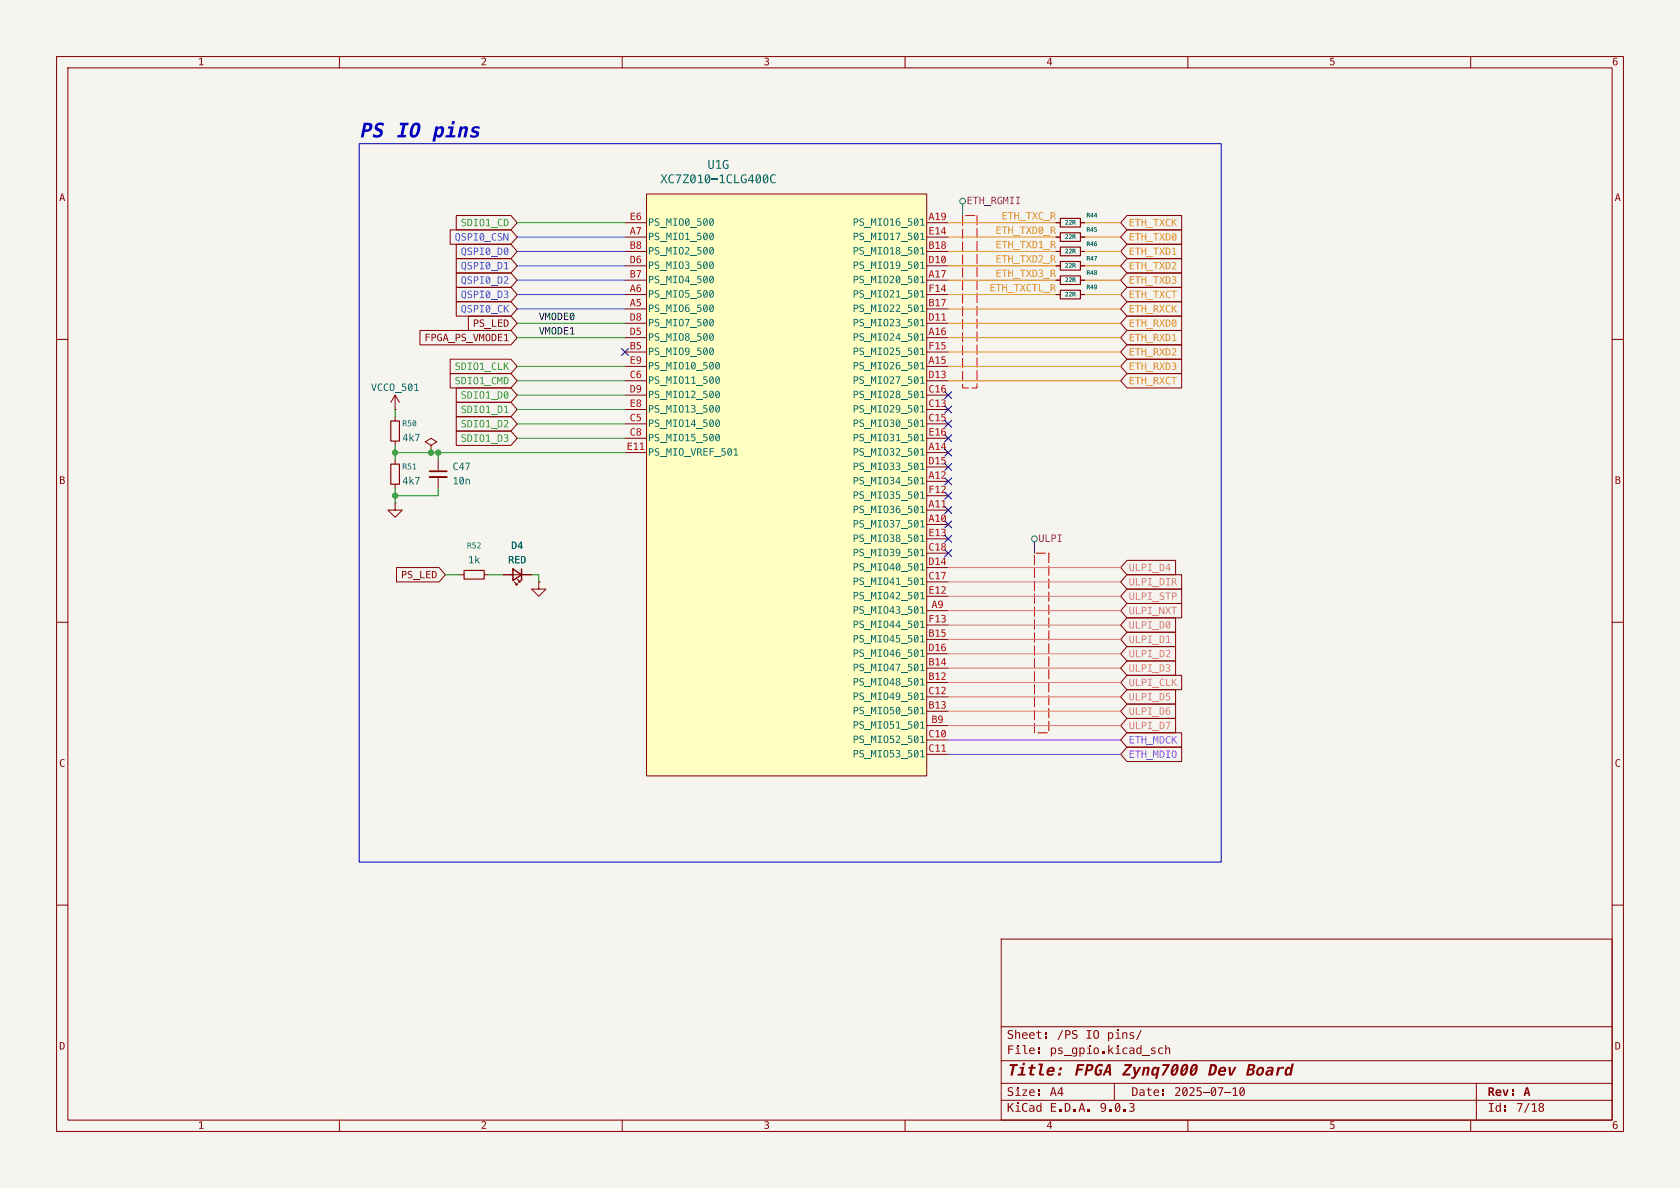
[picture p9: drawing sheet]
<svg xmlns="http://www.w3.org/2000/svg" width="297mm" height="210mm" viewBox="0 0 297 210" stroke-linecap="round" stroke-linejoin="round" font-family="sans-serif">
<path d="M0 0h297v210h-297z" fill="#f5f4ef" stroke="#f5f4ef" stroke-width=".18"/>
<g fill="none" stroke="#840000" stroke-width=".18">
<path d="M10 10h277v190h-277zM12 12h273v186h-273zM60 10v2M110 10v2M160 10v2M210 10v2M260 10v2M10 60h2M285 60h2M10 110h2M285 110h2M10 160h2"/>
<path d="M177 166h108v32h-108zM285 160h2M60 198v2M110 198v2M160 198v2M210 198v2M260 198v2"/>
</g>
<g fill="#840000">
<path d="M205.5 192.6h.3v.4h-.3z"/>
<path d="M205.5 193.4h.3v.3h-.3z"/>
<path d="M219.3 192.3l.1-.1a.56 .56 0 0 1 .6 .2 .56 .56 0 0 1 .1 .6 .53 .53 0 0 1-.2 .7 .53 .53 0 0 1-.7-.1v-.2h.2a.29 .29 0 0 0 .4 .1 .29 .29 0 0 0 .1-.4l-.1-.4-.4 .7h-.2l-.1-.4h.2v.2l.5-.7a.29 .29 0 0 0-.4-.1 .29 .29 0 0 0-.1 .4v.2h-.2z"/>
</g>
<path d="M177 194.5h108" fill="none" stroke="#840000" stroke-width=".18"/>
<g fill="#840000">
<path d="M192.3 196.1h.4v.4h-.4z"/>
<path d="M199.7 195h.2a.41 .41 0 0 1 .6 .1 .41 .41 0 0 1-.2 .6 .47 .47 0 0 1 .2 .7 .47 .47 0 0 1-.7 .1h-.2v-.2l.2 .1a.34 .34 0 0 0 .6-.3 .34 .34 0 0 0-.5-.3v-.2a.29 .29 0 0 0 .4 0 .29 .29 0 0 0 0-.4 .29 .29 0 0 0-.4 0h-.2z"/>
</g>
<path d="M177 191.5h108" fill="none" stroke="#840000" stroke-width=".18"/>
<g fill="#840000">
<path d="M183.5 192.6h.3v.4h-.3z"/>
<path d="M183.5 193.4h.3v.3h-.3z"/>
<path d="M266 195.4h.3v.4h-.3z"/>
<path d="M266 196.2h.3v.3h-.3z"/>
<path d="M272.1 195.1a.43 .43 0 0 1 .7 0 .43 .43 0 0 1-.1 .6 .47 .47 0 0 1 0 .9 .47 .47 0 0 1-.7-.5h.2a.3 .3 0 0 0 .4 .2 .3 .3 0 0 0 .1-.4 .3 .3 0 0 0-.5 .1l-.2 .1 .1-.2 .2-.2-.3-.3h.2a.26 .26 0 0 0 .4 .2 .26 .26 0 0 0 0-.4 .26 .26 0 0 0-.4 .1l-.2 .1z"/>
</g>
<path d="M177 187.5h108" fill="none" stroke="#840000" stroke-width=".18"/>
<g fill="#840000">
<path d="M180.8 187.9h.4l-.1 .4h-.4z"/>
<path d="M185.3 188.8a.64 .64 0 0 1 .9-.2 .64 .64 0 0 1 .2 .9h-1a.37 .37 0 0 0 .2 .4 .37 .37 0 0 0 .4-.1l.3-.1-.1 .4h-.1a.69 .69 0 0 1-.9 0 .69 .69 0 0 1-.1-.9h1a.31 .31 0 0 0-.3-.3 .31 .31 0 0 0-.3 .3h-.4z"/>
<path d="M187.3 188.7h.5l-.1 .5h-.5z"/>
<path d="M187.1 189.6h.5l-.1 .5h-.5z"/>
<path d="M182.1 185.3a.5 .5 0 0 1 .6-.1 .5 .5 0 0 1 .2 .6h-.8a.43 .43 0 0 0 .3 .4 .43 .43 0 0 0 .5-.1v.2l-.4 .1a.56 .56 0 0 1-.6-.8h.9a.31 .31 0 0 0-.4-.3 .31 .31 0 0 0-.3 .3h-.2z"/>
<path d="M183.5 185.2h.3v.4h-.3z"/>
<path d="M183.5 186h.3v.3h-.3z"/>
<path d="M203.6 185.2h.7v.2h-.6l.1 .2a.42 .42 0 0 1 .5 .3 .42 .42 0 0 1-.3 .5 .42 .42 0 0 1-.5-.3h.6v-.1l-.2-.2a.33 .33 0 0 1-.4-.2 .33 .33 0 0 1 .1-.4z"/>
<path d="M204.9 185.3l.1-.1a.38 .38 0 0 1 .6 .2 .42 .42 0 0 0-.6 .1 .42 .42 0 0 0 0 .5 .42 .42 0 0 0 .6 .1 .39 .39 0 0 1-.7 .2 .69 .69 0 0 1 0-1z"/>
<path d="M206 184.7h.2v.7l.2-.2a.36 .36 0 0 1 .5 .4v.7h-.2v-.7a.26 .26 0 0 0-.3-.3 .26 .26 0 0 0-.2 .4v.6h-.2z"/>
</g>
<path d="M177 181.5h108" fill="none" stroke="#840000" stroke-width=".18"/>
<g fill="#840000">
<path d="M184.8 182.5h.3v.4h-.3z"/>
<path d="M184.8 183.3h.3v.3h-.3z"/>
<path d="M201.7 182.1h.1l-.8 1.7h-.2z"/>
</g>
<g fill="none" stroke="#840000" stroke-width=".18">
<path d="M69.8 72.4h.1M69.8 69.9l-.7 1.2M69.8 69.9l.8 1.2M69.8 69.9v2.5M81.3 101.6h.7M85.6 101.6h.8M88.9 101.6h5.1M90.9 102.9l.5 .5h-.2h.2v-.3M91.4 102.4l.5 .5h-.2h.2v-.3M95.2 102.9v1.2h1.3l-1.3 1.3-1.2-1.3h1.2M95.2 102.9h.1M197 191.5v3"/>
<path d="M261 191.5v6.5"/>
</g>
<path d="M82 100.8h3.6v1.6h-3.6z" fill="none" stroke="#840000" stroke-width=".2"/>
<path d="M90.7 100.6l1.5 1-1.5 1zM92.2 100.6v2" fill="none" stroke="#840000" stroke-width=".25"/>
<path d="M114.3 34.3h49.5v102.9h-49.5z" fill="#ffffc2"/>
<g fill="none" stroke="#840000" stroke-width=".18">
<path d="M110.5 39.4h3.8M114.3 34.3h49.5v102.9h-49.5zM163.8 39.4h3.8M191 39.4h.8M80.7 53.3h9.6l1.1 1.3-1.1 1.3h-9.6zM80.7 45.7h9.6l1.1 1.3-1.1 1.3h-9.6zM110.5 41.9h3.8M110.5 44.5h3.8M110.5 47h3.8M110.5 49.5h3.8M110.5 52.1h3.8M110.5 54.6h3.8"/>
<path d="M110.5 57.2h3.8M110.5 59.7h3.8M163.8 41.9h3.8M163.8 44.5h3.8M163.8 47h3.8M163.8 49.5h3.8M163.8 52.1h3.8M163.8 54.6h3.8M163.8 57.2h3.8M163.8 59.7h3.8M191 41.9h.8M191 44.5h.8"/>
<path d="M191 47h.8M191 49.5h.8M191 52.1h.8M69.8 73.7v.7M69.8 78v.7M76.2 78.7l1-.6-1-.6-1 .6 1 .6v1.3M110.5 62.2h3.8M110.5 64.8h3.8M110.5 67.3h3.8M110.5 69.9h3.8M110.5 72.4h3.8M110.5 74.9h3.8"/>
<path d="M110.5 77.5h3.8M163.8 62.2h3.8M163.8 64.8h3.8M163.8 67.3h3.8M163.8 69.9h3.8M163.8 72.4h3.8M163.8 74.9h3.8M163.8 77.5h3.8M69.8 88.9v1.3h1.3l-1.3 1.2-1.2-1.2h1.2M69.8 88.9h.1M69.8 81.3v.7M69.8 85.6v.8"/>
<path d="M76.2 80h.1M77.5 81.3v2M77.5 84.3v2.1M110.5 80h3.8M163.8 80h3.8M163.8 82.6h3.8M163.8 85.1h3.8M163.8 87.6h3.8M163.8 90.2h3.8M163.8 92.7h3.8M163.8 95.3h3.8M163.8 97.8h3.8"/>
<path d="M163.8 100.3h3.8M163.8 102.9h3.8M163.8 105.4h3.8M163.8 108h3.8M163.8 110.5h3.8M163.8 113h3.8M163.8 115.6h3.8M163.8 118.1h3.8M163.8 120.7h3.8M163.8 123.2h3.8M163.8 125.7h3.8M163.8 128.3h3.8"/>
<path d="M163.8 130.8h3.8M163.8 133.4h3.8M199.2 132.1h9.7v2.5h-9.7l-1.1-1.2z"/>
</g>
<path d="M187.5 38.6h3.5v1.5h-3.5zM187.5 41.1h3.5v1.6h-3.5zM187.5 48.8h3.5v1.5h-3.5zM187.5 51.3h3.5v1.5h-3.5zM187.5 46.2h3.5v1.6h-3.5zM187.5 43.7h3.5v1.5h-3.5zM69.1 74.4h1.5v3.6h-1.5zM69.1 82h1.5v3.6h-1.5z" fill="none" stroke="#840000" stroke-width=".2"/>
<path d="M75.9 83.3h3.1" fill="none" stroke="#840000" stroke-width=".3"/>
<path d="M75.9 84.3h3.1" fill="none" stroke="#840000" stroke-width=".33"/>
<g fill="none" stroke="#484848" stroke-width=".18">
<path d="M170.2 36.1v2M182.9 95.8v2"/>
<circle cx="170.2" cy="35.6" r=".51"/>
<circle cx="182.9" cy="95.3" r=".51"/>
</g>
<path d="M172.7 38.1v30.5h-2.5v-30.5h2.5M185.4 97.8v31.7h-2.5v-31.7h2.5" fill="none" stroke="#f00" stroke-width=".18" stroke-dasharray="1.7 .6"/>
<path d="M207.2 102.2h.3a.35 .35 0 0 1 .4 .2 .35 .35 0 0 1-.2 .5l.4 .6h-.2l-.2-.5-.2-.1h-.2v.6h-.1v-.7h.3a.23 .23 0 0 0 .3-.2 .23 .23 0 0 0-.3-.3h-.2v.5h-.1z" fill="#dd7878"/>
<g fill="none" stroke="#840000" stroke-width=".18">
<path d="M80.7 38.1h9.6l1.1 1.3-1.1 1.2h-9.6zM199.2 38.1h9.7v2.5h-9.7l-1.1-1.2zM74.2 58.4h16.1l1.1 1.3-1.1 1.3h-16.1zM79.6 40.6h10.7l1.1 1.3-1.1 1.3h-10.7zM80.7 43.2h9.6l1.1 1.3-1.1 1.2h-9.6zM80.7 48.3h9.6l1.1 1.2-1.1 1.3h-9.6zM80.7 50.8h9.6l1.1 1.3-1.1 1.2h-9.6zM82.8 55.9h7.5l1.1 1.3-1.1 1.2h-7.5zM199.2 58.4h9.7v2.6h-9.7l-1.1-1.3zM199.2 55.9h9.7v2.5h-9.7l-1.1-1.2zM199.2 53.3h9.7v2.6h-9.7l-1.1-1.3zM199.2 50.8h9.7v2.5h-9.7l-1.1-1.2z"/>
<path d="M199.2 48.3h9.7v2.5h-9.7l-1.1-1.3zM199.2 40.6h9.7v2.6h-9.7l-1.1-1.3zM199.2 45.7h9.7v2.6h-9.7l-1.1-1.3zM199.2 43.2h9.7v2.5h-9.7l-1.1-1.2zM79.6 66h10.7l1.1 1.3-1.1 1.3h-10.7zM79.6 63.5h10.7l1.1 1.3-1.1 1.2h-10.7zM80.7 71.1h9.6l1.1 1.3-1.1 1.3h-9.6zM80.7 73.7h9.6l1.1 1.2-1.1 1.3h-9.6zM80.7 76.2h9.6l1.1 1.3-1.1 1.2h-9.6zM80.7 68.6h9.6l1.1 1.3-1.1 1.2h-9.6zM199.2 61h9.7v2.5h-9.7l-1.1-1.3zM199.2 66h9.7v2.6h-9.7l-1.1-1.3z"/>
<path d="M199.2 63.5h9.7v2.5h-9.7l-1.1-1.2zM199.2 99.1h8.6v2.5h-8.6l-1.1-1.3zM70.1 100.3h7.5l1.1 1.3-1.1 1.3h-7.5zM199.2 101.6h9.7v2.5h-9.7l-1.1-1.2zM199.2 109.2h8.6v2.6h-8.6l-1.1-1.3zM199.2 106.7h9.7v2.5h-9.7l-1.1-1.2zM199.2 114.3h8.6v2.5h-8.6l-1.1-1.2zM199.2 111.8h8.6v2.5h-8.6l-1.1-1.3zM199.2 116.8h8.6v2.6h-8.6l-1.1-1.3zM199.2 104.1h9.7v2.6h-9.7l-1.1-1.3zM199.2 119.4h9.7v2.5h-9.7l-1.1-1.2zM199.2 121.9h8.6v2.6h-8.6l-1.1-1.3z"/>
<path d="M199.2 127h8.6v2.5h-8.6l-1.1-1.2zM199.2 124.5h8.6v2.5h-8.6l-1.1-1.3zM199.2 129.5h9.7v2.6h-9.7l-1.1-1.3z"/>
</g>
<path d="M91.4 57.2h19.1M91.4 59.7h19.1M69.8 72.4v1.3M69.8 78.7v2.6M69.8 80h40.7M69.8 86.4v2.5M77.5 80v1.3M77.5 86.4v1.2h-7.7M78.7 101.6h2.6M86.4 101.6h2.5M94 101.6h1.2v1.3" fill="none" stroke="#009600" stroke-width=".18"/>
<g fill="none" stroke="#df8e1d" stroke-width=".18">
<path d="M167.6 39.4h19.1M191.8 39.4h6.3M167.6 44.5h19.1M167.6 52.1h19.1M167.6 41.9h19.1M167.6 49.5h19.1M167.6 47h19.1M167.6 59.7h30.5M167.6 54.6h30.5M167.6 57.2h30.5M191.8 44.5h6.3M191.8 52.1h6.3"/>
<path d="M191.8 41.9h6.3M191.8 49.5h6.3M191.8 47h6.3M167.6 67.3h30.5M167.6 64.8h30.5M167.6 62.2h30.5"/>
</g>
<path d="M167.6 100.3h30.5M167.6 118.1h30.5M167.6 115.6h30.5M167.6 108h30.5M167.6 105.4h30.5M167.6 113h30.5M167.6 102.9h30.5M167.6 110.5h30.5M167.6 120.7h30.5M167.6 128.3h30.5M167.6 125.7h30.5M167.6 123.2h30.5" fill="none" stroke="#dd7878" stroke-width=".18"/>
<path d="M91.4 41.9h19.1M91.4 54.6h19.1M91.4 49.5h19.1M91.4 52.1h19.1M91.4 47h19.1M91.4 44.5h19.1" fill="none" stroke="#1e66f5" stroke-width=".18"/>
<path d="M91.4 39.4h19.1M91.4 69.9h19.1M91.4 67.3h19.1M91.4 64.8h19.1M91.4 74.9h19.1M91.4 77.5h19.1M91.4 72.4h19.1" fill="none" stroke="#40a02b" stroke-width=".18"/>
<path d="M167.6 130.8h30.5M167.6 133.4h30.5" fill="none" stroke="#8839ef" stroke-width=".18"/>
<g fill="none" stroke="#000084" stroke-width=".18">
<path d="M109.9 61.6l1.2 1.2M111.1 61.6l-1.2 1.2M167 79.4l1.2 1.2M167 71.8l1.2 1.2M167 74.3l1.2 1.2M167 69.2l1.2 1.3M167 76.9l1.2 1.2M168.2 79.4l-1.2 1.2M168.2 71.8l-1.2 1.2M168.2 74.3l-1.2 1.2M168.2 69.2l-1.2 1.3M168.2 76.9l-1.2 1.2"/>
<path d="M167 89.6l1.2 1.2M167 92.1l1.2 1.2M167 97.2l1.2 1.2M167 94.6l1.2 1.3M167 87l1.2 1.2M167 81.9l1.2 1.3M167 84.5l1.2 1.2M168.2 89.6l-1.2 1.2M168.2 92.1l-1.2 1.2M168.2 97.2l-1.2 1.2M168.2 94.6l-1.2 1.3M168.2 87l-1.2 1.2"/>
<path d="M168.2 81.9l-1.2 1.3M168.2 84.5l-1.2 1.2"/>
</g>
<path d="M79.9 21.4h.5l-.1 .6h-.5z" fill="#0000c2"/>
<path d="M63.5 25.4h152.4v127h-152.4z" fill="none" stroke="#0000c2" stroke-width=".18"/>
<path d="M191 39.4h.8M191 44.5h.8M191 47h.8M191 52.1h.8M191 49.5h.8M191 41.9h.8M88.9 101.6h1.8M92.2 101.6h1.8M95.2 102.9h.1" fill="none" stroke="#840000" stroke-width=".18"/>
<g fill="#009600" stroke="#009600" stroke-width=".18">
<circle cx="69.8" cy="80" r=".46"/>
<circle cx="76.2" cy="80" r=".46"/>
<circle cx="69.8" cy="87.6" r=".46"/>
<circle cx="77.5" cy="80" r=".46"/>
</g>
<g font-size="3.5" fill="#0000c2">
<text x="63.5" y="25.3">PS IO</text>
<text x="76.3" y="25.3">pins</text>
</g>
<g font-size="2.8" fill="#840000">
<text x="178" y="190.9">Title:</text>
<text x="189.8" y="190.9">FPGA Zynq7000</text>
<text x="213.4" y="190.9">Dev Board</text>
</g>
<g font-size="2.1" fill="#006464">
<text x="116.7" y="33">XC7Z010-1CLG400C</text>
<text x="125.1" y="30.5">U1G</text>
</g>
<g font-size="2.1" fill="#840000">
<text x="178" y="184.2">Sheet:</text>
<text x="186.8" y="184.2">/PS</text>
<text x="191.9" y="184.2">IO</text>
<text x="195.7" y="184.2">pins/</text>
<text x="178" y="186.9">File:</text>
<text x="185.6" y="186.9">ps_gpio.kicad_sch</text>
<text x="178" y="197.1">KiCad</text>
<text x="178" y="194.3">Size:</text>
<text x="185.6" y="197.1">E.D.A.</text>
<text x="185.6" y="194.3">A4</text>
<text x="194.4" y="197.1">9.0.3</text>
<text x="200" y="194.3">Date:</text>
<text x="207.6" y="194.3">2025-07-10</text>
<text x="263" y="194.3">Rev:</text>
<text x="263" y="197.1">Id:</text>
<text x="268.1" y="197.1">7/18</text>
<text x="269.3" y="194.3">A</text>
</g>
<g font-size="1.8" fill="#840000">
<text x="35" y="12.1">1</text>
<text x="85" y="12.1">2</text>
<text x="135" y="12.1">3</text>
<text x="185" y="12.1">4</text>
<text x="235" y="12.1">5</text>
<text x="285" y="12.1">6</text>
<text x="10.5" y="36.1">A</text>
<text x="176" y="41.6">ETH_TXD0_R</text>
<text x="177.1" y="39">ETH_TXC_R</text>
<text x="285.5" y="36.1">A</text>
<text x="176" y="46.6">ETH_TXD2_R</text>
<text x="176" y="44.1">ETH_TXD1_R</text>
<text x="174.9" y="51.7">ETH_TXCTL_R</text>
<text x="176" y="49.2">ETH_TXD3_R</text>
<text x="83.6" y="58.3">PS_LED</text>
<text x="75" y="60.8">FPGA_PS_VMODE1</text>
<text x="10.5" y="86.1">B</text>
<text x="285.5" y="86.1">B</text>
<text x="70.9" y="102.7">PS_LED</text>
<text x="10.5" y="136.1">C</text>
<text x="285.5" y="136.1">C</text>
<text x="10.5" y="186.1">D</text>
<text x="285.5" y="186.1">D</text>
<text x="35" y="200.1">1</text>
<text x="85" y="200.1">2</text>
<text x="135" y="200.1">3</text>
<text x="185" y="200.1">4</text>
<text x="235" y="200.1">5</text>
<text x="285" y="200.1">6</text>
</g>
<g font-size="1.8" fill="#40a02b">
<text x="81.5" y="40.5">SDIO1_CD</text>
<text x="80.4" y="65.9">SDIO1_CLK</text>
<text x="80.4" y="68.4">SDIO1_CMD</text>
<text x="81.5" y="71">SDIO1_D0</text>
<text x="81.5" y="73.5">SDIO1_D1</text>
<text x="81.5" y="76.1">SDIO1_D2</text>
<text x="81.5" y="78.6">SDIO1_D3</text>
</g>
<g font-size="1.8" fill="#a90000">
<text x="111.3" y="39.1">E6</text>
<text x="111.3" y="41.7">A7</text>
<text x="164.1" y="39.1">A19</text>
<text x="164.1" y="41.7">E14</text>
<text x="111.3" y="44.2">B8</text>
<text x="111.3" y="46.7">D6</text>
<text x="164.1" y="44.2">B18</text>
<text x="164.1" y="46.7">D10</text>
<text x="111.3" y="49.3">B7</text>
<text x="111.3" y="51.8">A6</text>
<text x="164.1" y="49.3">A17</text>
<text x="164.1" y="51.8">F14</text>
<text x="111.3" y="54.4">A5</text>
<text x="111.3" y="56.9">D8</text>
<text x="111.3" y="59.4">D5</text>
<text x="164.1" y="54.4">B17</text>
<text x="164.1" y="56.9">D11</text>
<text x="164.1" y="59.4">A16</text>
<text x="111.3" y="62">B5</text>
<text x="111.3" y="64.5">E9</text>
<text x="164.1" y="62">F15</text>
<text x="164.1" y="64.5">A15</text>
<text x="111.3" y="67.1">C6</text>
<text x="111.3" y="69.6">D9</text>
<text x="164.1" y="67.1">D13</text>
<text x="164.1" y="69.6">C16</text>
<text x="111.3" y="72.1">E8</text>
<text x="111.3" y="74.7">C5</text>
<text x="111.3" y="77.2">C8</text>
<text x="164.1" y="72.1">C13</text>
<text x="164.1" y="74.7">C15</text>
<text x="164.1" y="77.2">E16</text>
<text x="110.8" y="79.8">E11</text>
<text x="164.1" y="79.8">A14</text>
<text x="164.1" y="82.3">D15</text>
<text x="164.1" y="84.8">A12</text>
<text x="164.1" y="87.4">F12</text>
<text x="164.1" y="89.9">A11</text>
<text x="164.1" y="92.5">A10</text>
<text x="164.1" y="95">E13</text>
<text x="164.1" y="97.5">C18</text>
<text x="164.1" y="100.1">D14</text>
<text x="164.1" y="102.6">C17</text>
<text x="164.1" y="105.2">E12</text>
<text x="164.7" y="107.7">A9</text>
<text x="164.1" y="110.2">F13</text>
<text x="164.1" y="112.8">B15</text>
<text x="164.1" y="115.3">D16</text>
<text x="164.1" y="117.9">B14</text>
<text x="164.1" y="120.4">B12</text>
<text x="164.1" y="122.9">C12</text>
<text x="164.1" y="125.5">B13</text>
<text x="164.1" y="130.6">C10</text>
<text x="164.7" y="128">B9</text>
<text x="164.1" y="133.1">C11</text>
</g>
<g font-size="1.8" fill="#006464">
<text x="114.6" y="40.4">PS_MIO0_500</text>
<text x="150.7" y="40.4">PS_MIO16_501</text>
<text x="114.6" y="42.9">PS_MIO1_500</text>
<text x="114.6" y="45.5">PS_MIO2_500</text>
<text x="150.7" y="42.9">PS_MIO17_501</text>
<text x="150.7" y="45.5">PS_MIO18_501</text>
<text x="114.6" y="48">PS_MIO3_500</text>
<text x="114.6" y="50.6">PS_MIO4_500</text>
<text x="114.6" y="53.1">PS_MIO5_500</text>
<text x="150.7" y="48">PS_MIO19_501</text>
<text x="150.7" y="50.6">PS_MIO20_501</text>
<text x="150.7" y="53.1">PS_MIO21_501</text>
<text x="114.6" y="55.6">PS_MIO6_500</text>
<text x="114.6" y="58.2">PS_MIO7_500</text>
<text x="150.7" y="55.6">PS_MIO22_501</text>
<text x="150.7" y="58.2">PS_MIO23_501</text>
<text x="114.6" y="60.7">PS_MIO8_500</text>
<text x="114.6" y="63.3">PS_MIO9_500</text>
<text x="114.6" y="65.8">PS_MIO10_500</text>
<text x="150.7" y="60.7">PS_MIO24_501</text>
<text x="150.7" y="63.3">PS_MIO25_501</text>
<text x="150.7" y="65.8">PS_MIO26_501</text>
<text x="65.6" y="69.6">VCCO_501</text>
<text x="114.6" y="68.3">PS_MIO11_500</text>
<text x="114.6" y="70.9">PS_MIO12_500</text>
<text x="150.7" y="68.3">PS_MIO27_501</text>
<text x="150.7" y="70.9">PS_MIO28_501</text>
<text x="114.6" y="73.4">PS_MIO13_500</text>
<text x="114.6" y="76">PS_MIO14_500</text>
<text x="150.7" y="73.4">PS_MIO29_501</text>
<text x="150.7" y="76">PS_MIO30_501</text>
<text x="71.1" y="78.5">4k7</text>
<text x="80" y="83.6">C47</text>
<text x="114.6" y="78.5">PS_MIO15_500</text>
<text x="114.6" y="81">PS_MIO_VREF_501</text>
<text x="150.7" y="78.5">PS_MIO31_501</text>
<text x="150.7" y="81">PS_MIO32_501</text>
<text x="150.7" y="83.6">PS_MIO33_501</text>
<text x="71.1" y="86.1">4k7</text>
<text x="80" y="86.1">10n</text>
<text x="150.7" y="86.1">PS_MIO34_501</text>
<text x="150.7" y="88.7">PS_MIO35_501</text>
<text x="150.7" y="91.2">PS_MIO36_501</text>
<text x="150.7" y="93.7">PS_MIO37_501</text>
<text x="82.8" y="100.1">1k</text>
<text x="89.8" y="100.1">RED</text>
<text x="90.4" y="97.6">D4</text>
<text x="150.7" y="96.3">PS_MIO38_501</text>
<text x="150.7" y="98.8">PS_MIO39_501</text>
<text x="150.7" y="101.4">PS_MIO40_501</text>
<text x="150.7" y="103.9">PS_MIO41_501</text>
<text x="150.7" y="106.4">PS_MIO42_501</text>
<text x="150.7" y="109">PS_MIO43_501</text>
<text x="150.7" y="111.5">PS_MIO44_501</text>
<text x="150.7" y="114.1">PS_MIO45_501</text>
<text x="150.7" y="116.6">PS_MIO46_501</text>
<text x="150.7" y="119.1">PS_MIO47_501</text>
<text x="150.7" y="121.7">PS_MIO48_501</text>
<text x="150.7" y="124.2">PS_MIO49_501</text>
<text x="150.7" y="126.8">PS_MIO50_501</text>
<text x="150.7" y="129.3">PS_MIO51_501</text>
<text x="150.7" y="131.8">PS_MIO52_501</text>
<text x="150.7" y="134.4">PS_MIO53_501</text>
</g>
<g font-size="1.8" fill="#840084">
<text x="170.9" y="36.6">ETH_RGMII</text>
<text x="183.6" y="96.3">ULPI</text>
</g>
<g font-size="1.8" fill="#df8e1d">
<text x="199.5" y="40.5">ETH_TXCK</text>
<text x="199.5" y="43">ETH_TXD0</text>
<text x="199.5" y="45.6">ETH_TXD1</text>
<text x="199.5" y="53.2">ETH_TXCT</text>
<text x="199.5" y="50.7">ETH_TXD3</text>
<text x="199.5" y="48.1">ETH_TXD2</text>
<text x="199.5" y="58.3">ETH_RXD0</text>
<text x="199.5" y="55.7">ETH_RXCK</text>
<text x="199.5" y="60.8">ETH_RXD1</text>
<text x="199.5" y="63.4">ETH_RXD2</text>
<text x="199.5" y="65.9">ETH_RXD3</text>
<text x="199.5" y="68.4">ETH_RXCT</text>
</g>
<g font-size="1.8" fill="#1e66f5">
<text x="80.4" y="43">QSPI0_CSN</text>
<text x="81.5" y="45.6">QSPI0_D0</text>
<text x="81.5" y="48.1">QSPI0_D1</text>
<text x="81.5" y="50.7">QSPI0_D2</text>
<text x="81.5" y="53.2">QSPI0_D3</text>
<text x="81.5" y="55.7">QSPI0_CK</text>
</g>
<g font-size="1.8" fill="#0f0f0f">
<text x="95.2" y="59.3">VMODE1</text>
<text x="95.2" y="56.8">VMODE0</text>
</g>
<g font-size="1.8" fill="#dd7878">
<text x="199.5" y="101.5">ULPI_D4</text>
<text x="199.5" y="104">ULPI_DIR</text>
<text x="199.5" y="106.5">ULPI_STP</text>
<text x="199.5" y="111.6">ULPI_D0</text>
<text x="199.5" y="109.1">ULPI_NXT</text>
<text x="199.5" y="116.7">ULPI_D2</text>
<text x="199.5" y="114.2">ULPI_D1</text>
<text x="199.5" y="119.2">ULPI_D3</text>
<text x="199.5" y="124.3">ULPI_D5</text>
<text x="199.5" y="121.8">ULPI_CLK</text>
<text x="199.5" y="129.4">ULPI_D7</text>
<text x="199.5" y="126.9">ULPI_D6</text>
</g>
<g font-size="1.8" fill="#8839ef">
<text x="199.5" y="131.9">ETH_MDCK</text>
<text x="199.5" y="134.5">ETH_MDIO</text>
</g>
<g font-size="1.4" fill="#006464">
<text x="71.1" y="75.8">R50</text>
<text x="71.1" y="83.4">R51</text>
<text x="82.5" y="97.3">R52</text>
</g>
<g font-size="1.1" fill="#006464">
<text x="188.3" y="40">22R</text>
<text x="192.1" y="41.3">R45</text>
<text x="192.1" y="38.7">R44</text>
<text x="188.3" y="42.5">22R</text>
<text x="188.3" y="47.6">22R</text>
<text x="188.3" y="45.1">22R</text>
<text x="192.1" y="46.3">R47</text>
<text x="192.1" y="43.8">R46</text>
<text x="188.3" y="50.2">22R</text>
<text x="188.3" y="52.7">22R</text>
<text x="192.1" y="48.9">R48</text>
<text x="192.1" y="51.4">R49</text>
</g>
</svg>
